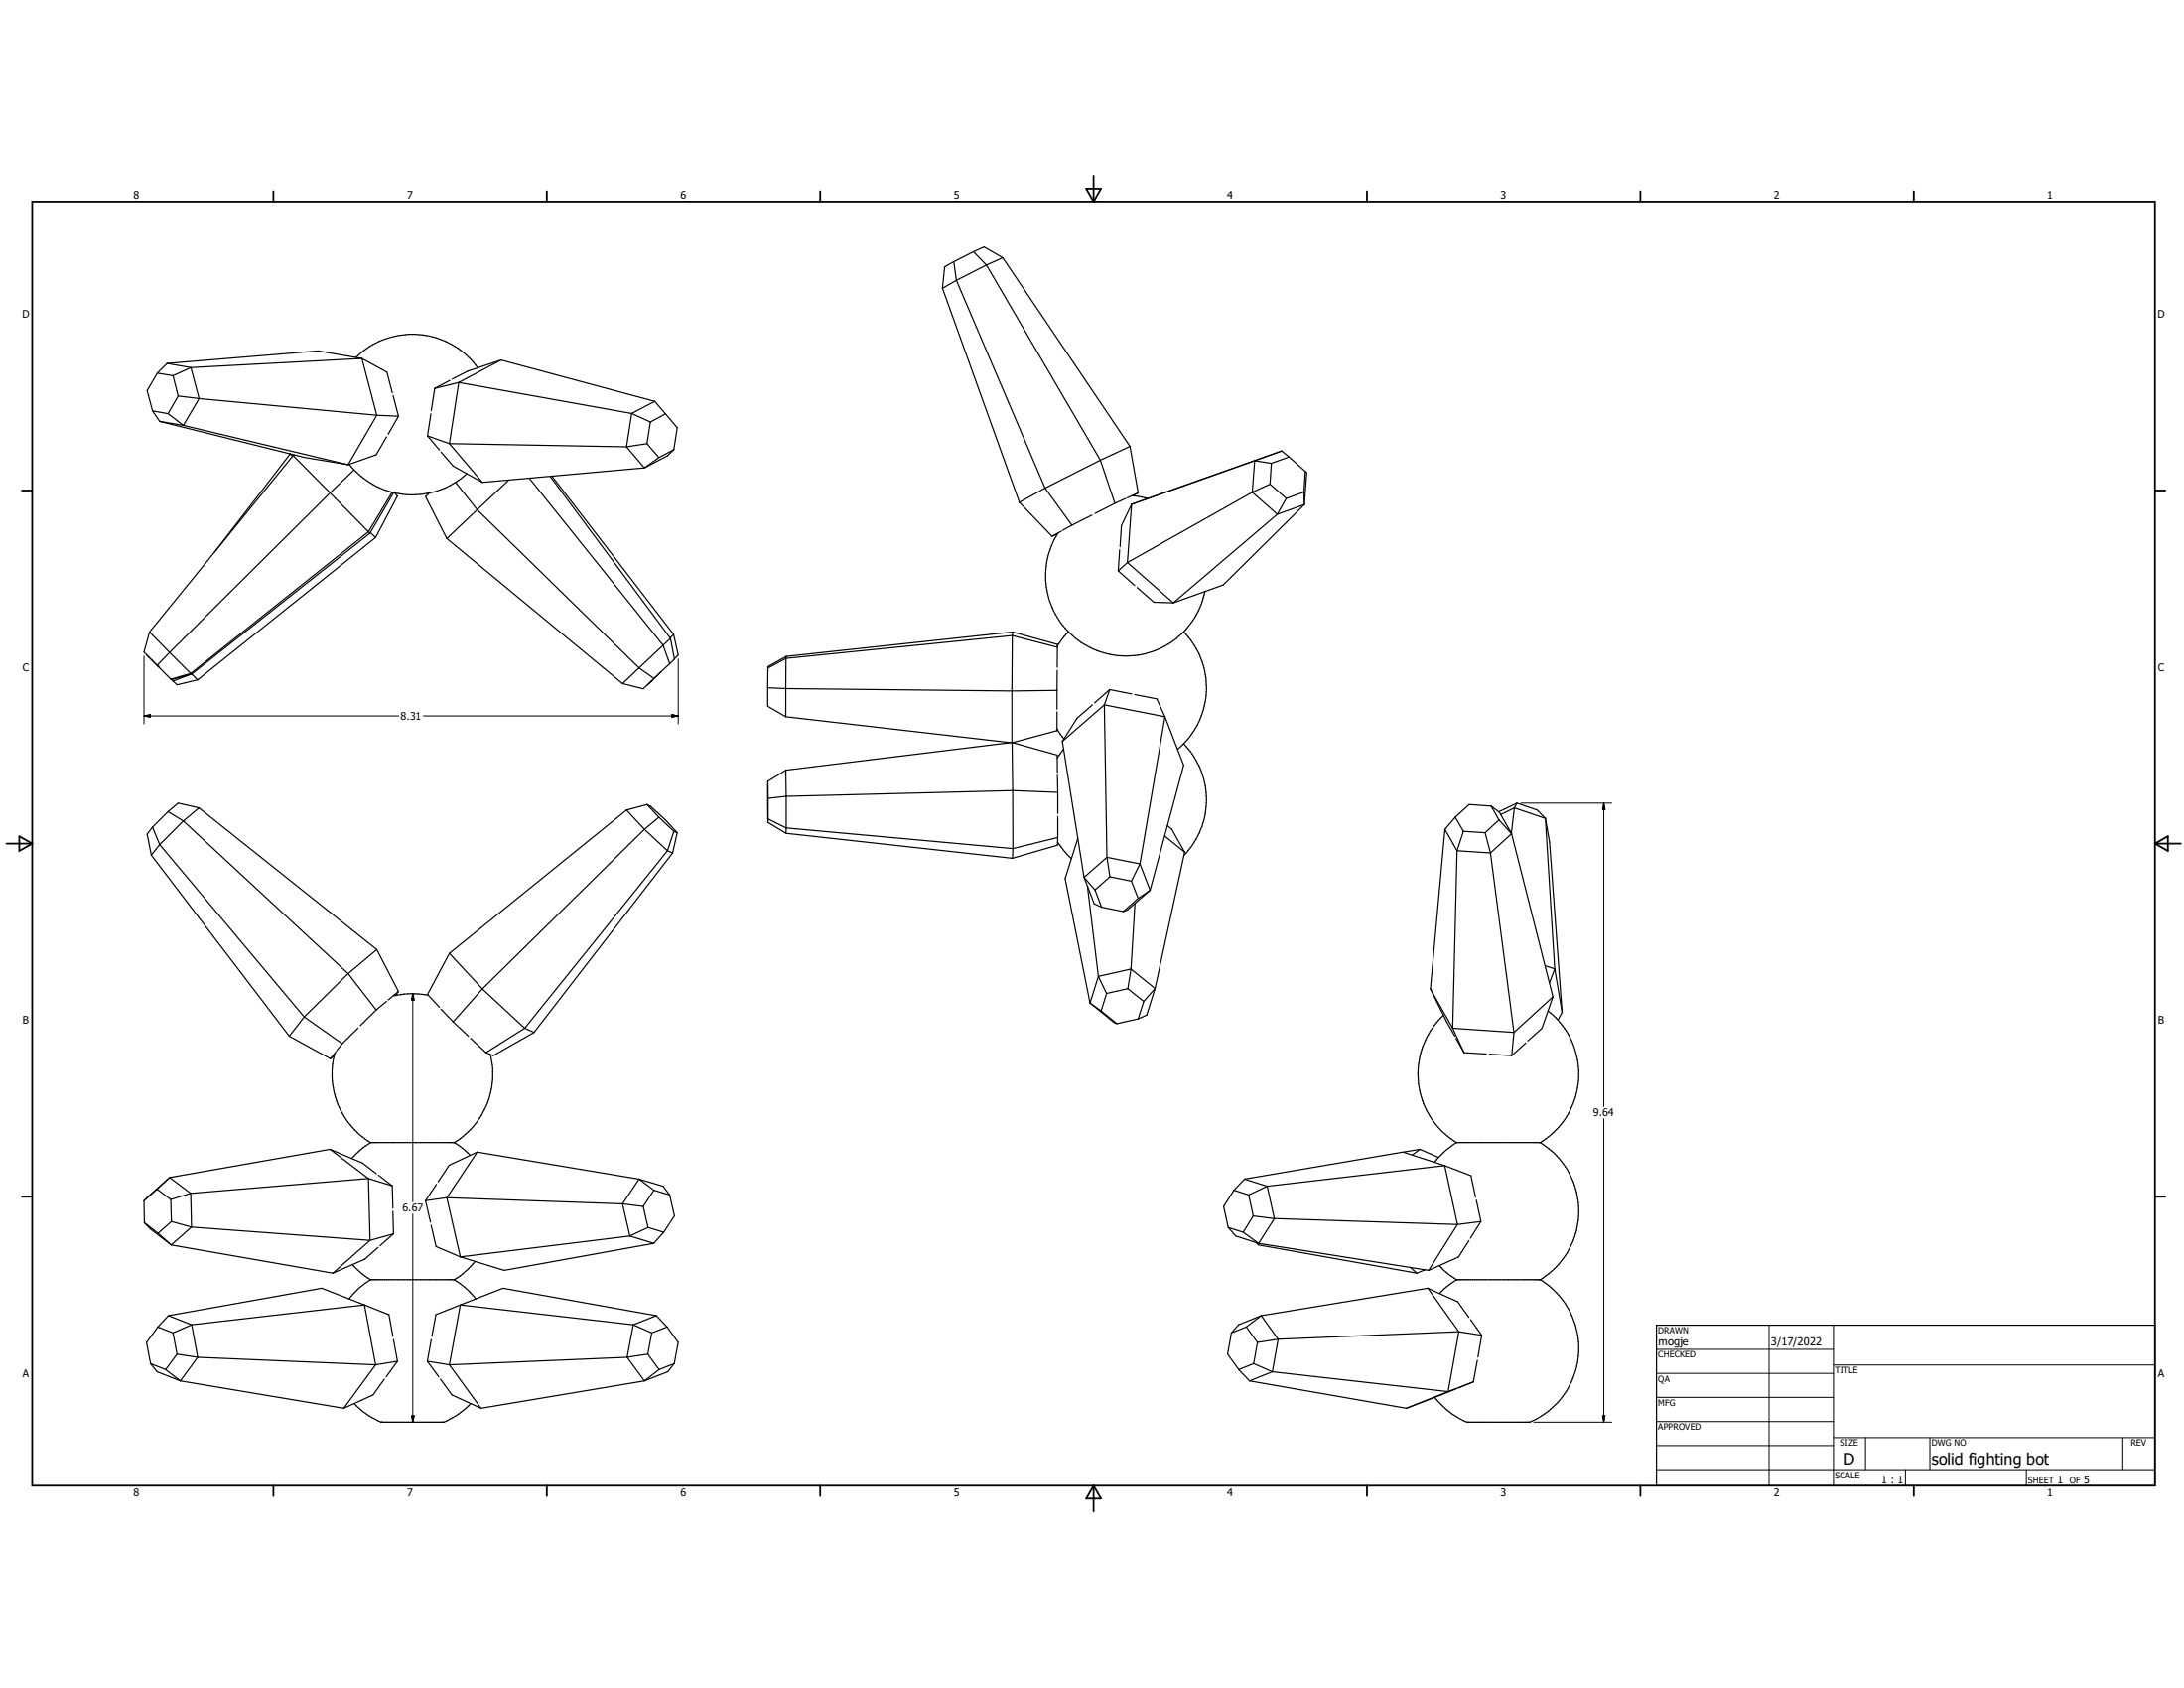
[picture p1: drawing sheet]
<svg xmlns="http://www.w3.org/2000/svg" width="279mm" height="216mm" viewBox="0 0 279 216" stroke-linecap="round" stroke-linejoin="round" font-family="sans-serif">
<g fill="none" stroke="#000" stroke-width=".15">
<path d="M120.6 36.9l9.8 27.4M122 33.5l-1.1 .6-.3 2.8M122 33.5l.4 2.3M122.4 35.8l-1.8 1.1M122.4 35.8l11.3 26.6M124.5 32.2l1.4-.6 2.4 1.4M124.5 32.2l1.7 1.7M124.5 32.2l-2.5 1.3M126.2 33.9l14.6 25M126.2 33.9l-3.8 1.9M128.3 33l-2.1 .9M128.3 33l16.3 24.1"/>
<path d="M19.5 52.6l.9 1.3M19.5 52.6l2 .3M20.1 47.7l2 .4M20.1 47.7l-1.3 2.3 .7 2.6M20.4 53.9l18.5 4.6 5.6 .9M20.4 53.9l3.1 .5M21.4 46.5l-1.3 1.2M21.4 46.5l3 .5M21.5 52.9l2 1.5M22.1 48.1l.7 2.5M22.8 50.6l2.7 .4M22.8 50.6l-1.3 2.3"/>
<path d="M23.5 54.4l21 5M24.4 47l-2.3 1.1M24.4 47l1.1 4M25.5 51l22.7 2.1M25.5 51l-2 3.4M37.1 58.1l.3 .2M37.1 58.1l-9.7 12.6M37.1 58v.1M37.5 58.3l4.7 4.7M37.5 58.3l-18.4 22.5M37.6 58.2l-.1 .1M44.7 59.4a10.3 10.3 0 0 0 15 1.2"/>
<path d="M45.5 45.7a10.3 10.3 0 0 1 15.6 1.3M46.3 45.9l3.2 1.7 .7 2.6M46.3 45.9l1.9 7.2M46.3 45.9l-21.9 1.1M46.3 45.9l-5.6-1-19.3 1.6M48.2 53.1l2.8 .1M48.2 53.1l-3.7 6.3M49.5 55.9l-1.4 2.3-3.6 1.2M50.3 50.6l.7 2.6M51 53.2l-1.3 2.3M54.7 55.8l1.5 1.8M54.7 55.8l2.8 .9"/>
<path d="M55.1 52.9l-.4 2.9M55.6 49.7l-.4 2.8M56.4 57.8l1.6 1.8 3.7 2.1M57.5 56.7l22.7 .4M57.5 56.7l4.2 5M57.6 48.6l-2 1.1M58.7 48.9l-3.1 .8M58.7 48.9l22.1 4M58.7 48.9l-1.2 7.8M64.1 46.1l-4.3 1.4-2 1M64.1 46.1l19.7 5.2M64.1 46.1l-5.4 2.8"/>
<path d="M80.2 57.1l2.2 2.7M80.8 52.9l2.4 1.1M80.8 52.9l-.6 4.2M82.4 59.8l-20.7 1.9M82.8 56.7l-2.6 .4M82.8 56.7l1.5 1.8M83.2 54l-.4 2.7M83.8 51.3l1.3 1.6M83.8 51.3l-3 1.6M84.3 58.5l-1.9 1.3M85.1 52.9l1.5 1.8-.4 2.8M85.1 52.9l-1.9 1.1"/>
<path d="M86.2 57.5l-1.9 1M86.2 57.5l-.8 .8-3 1.5M140.8 58.9l1.8 5.5M140.8 58.9l-7.1 3.5M144.6 57.1l1 5.9M144.6 57.1l-3.8 1.8M160.5 58.9l2.1 .4M160.5 58.9l-.3 4.1M162.6 59.3l-.1 2.6M164 57.7l.9 .7M164 57.7l-19.2 6.8M164 57.7l-3.5 1.2"/>
<path d="M164.9 58.4l2.1 1.9M164.9 58.4l-2.3 .9M42.2 63l4.9 5M42.2 63l-20.5 20.5M45.3 60.1l-3.1 2.9M47.1 68l-22.7 18.1-2.6 .8M47.1 68l.2 .2M47.3 68.2l-22.8 18M47.4 68.1l.7 .7M48.1 68.8l-22.8 18.2M50.2 63l-3.1 5M50.3 63l-3 5.2"/>
<path d="M50.4 63l.4 .4-2.7 5.4M54.9 63.1l-.5 .4 2.8 5.4M57.2 68.9l22.4 18.5M58.3 61.7l2.7 3.5M61 65.2l20.8 20.2M61 65.2l-3.8 3.7M65.1 61.4l-4.1 3.8M67.7 61.2l17.1 21.3M70.4 60.9l15.4 20.7M70.6 60.9l15.6 20.2M130.4 64.3l4.2 4.3M133.7 62.4l3.4 4.8"/>
<path d="M133.7 62.4l-3.3 1.9M135.3 68.3l-.7 .3M135.3 68.2a10.3 10.3 0 0 0 5 15 10.3 10.3 0 0 0 13.8-7.5M135.8 67.9l-1.2 .7M137.1 67.2l-1.2 .6M139.7 65.9l-2.6 1.3M142.6 64.4l-2.5 1.3M143.1 73l2.1 1.9M143.2 70.3l-.1 2.7M144 63.7l-1.4 .7M144.2 72l-1.1 1M144.2 72l5.9 5.1"/>
<path d="M144.8 64.5l-1.3 2.7-.2 2.7M144.8 64.5l-.6 7.5M144.9 63.4l1.9 .3M145.5 75.1l2.1 1.9 2.5 .1M145.6 63l-1.4 .7M145.6 63l-.7 .4M160.2 63l-16 9M160.2 63l3.2 2.8M162.5 61.9l-2.3 1.1M162.5 61.9l2.1 1.8M163.4 65.8l-13.3 11.3M164.6 63.7l-1.2 2.1"/>
<path d="M166.8 62.9l.1 1.6M166.8 62.9l-2.2 .8M166.9 64.5l-10.4 10.3-6.4 2.3M166.9 64.5l-3.5 1.3M167 60.3l.2 .2-.3 4M167 60.3l-.2 2.6M18.7 83.8l1.5 1.4M19.1 80.8l-.7 2.6 3.4 3.5M19.1 80.8l2.6 2.7M20.2 85.2h.1M20.2 85.2l.2 .2M21.7 83.5l-1.6 1.6"/>
<path d="M21.7 83.5l2.8 2.7M21.8 86.9h.1M22 86.9l.1 .2M24.1 86.3l-2 .8M24.5 86.2l-2.6 .7M24.5 86.2l.8 .8M25.3 87l-2.7 .6-.5-.5M81.8 85.4l1.9 1.4M81.8 85.4l-2.2 2M83.4 87.1h.1M83.4 87.1l-.6 .5M83.7 86.8l-1.4 1.3-2.7-.7"/>
<path d="M84.6 85.9l-1.2 1.2M84.8 82.5l.9 2.4M84.8 82.5l-3 2.9M85.7 84.9l-2 1.9M85.8 81.6l.5 2.7-.6 .6M85.8 81.6l-1 .9M86.2 81.1l.6 2.7-.5 .5M86.2 81.1l-.5 .5M98.2 88l2.3 .1M98.2 88v2.3l2.3 1.4M98.2 85.5v2.5M98.2 99.9v5.3"/>
<path d="M98.2 99.9l.1 2.2M100.5 88.1l29 .3M100.5 91.7l29 3.3M100.5 88.1v3.6M100.5 98.5l-2.3 1.4M100.5 98.5l.1 3.4M100.6 84.2l-2.4 1.3M100.6 84.2l-.1 3.9M100.6 84l-2.4 1.3v.2M100.6 84v.2M129.3 95l-28.8 3.5M129.5 88.4v6.6"/>
<path d="M129.5 95l.1 6.1M129.5 81.3l5.8 1.5M129.5 81.3v7.1M129.5 81.3l-28.9 2.9M129.5 95l5.7 1.6 .1 2.2M129.6 80.8l5.7 1.6M129.6 80.8l-.1 .5M129.6 80.8l-29 3.2M135.2 88.3v2.4M135.2 91v2.5M135.2 93.5v-.2l.9 1.2M135.2 88.3l-5.7 .1"/>
<path d="M135.2 93.5l-5.7 1.5M135.2 85.7v2.6M135.3 82.6v.2M135.3 82.8l-.1 2.6M135.3 99.1v2.2M135.3 82.4v.2M135.9 94.8l2.8 17.4M136.1 95.8l-.9 1.2M136.7 80.8l-1.4 1.8v-.2M139.8 90.2l-2 1.7-1.9 2.9M141.3 90.2l7.7 1.5M141.3 90.2l.3 19.5"/>
<path d="M141.3 90.2l-5.4 4.6M142 88.2l2.8 .6M142 88.2l-2 1.7M142 88.2l-.7 2M145.2 88.8l2.8 .6 1 2.3M149 91.7l2.4 6.2-4.3 16M149 91.7l-3.2 18.8M151.4 95.1a10.2 10.2 0 0 1 .1 14.3M151.4 80.8a10.2 10.2 0 0 1-.8 15M19.4 109.4l17.6 23.1M19.5 105.8l-.7 .9 .6 2.7M19.5 105.8l.9 2.2"/>
<path d="M20.4 108l-1 1.4M20.4 108l18.5 22.1M21.5 103.8l-2 2M21.5 103.8l2 1.2M23.5 105l-3.1 3M23.5 105l21 19.5M25.5 103.3l-2.7-.6-1.3 1.1M25.5 103.3l22.7 18.2M25.5 103.3l-2 1.7M80.2 103.6l-22.7 18.3M80.2 103.6l2.2 2.5M82.4 106.1l-20.7 20.4"/>
<path d="M82.4 106.1l3 2.7M82.8 102.9l.4 .2 1.9 1.8 1.5 1.6M82.8 102.9l-2.6 .7M82.8 102.9l1.5 1.6M84.3 104.5l-1.9 1.6M84.3 104.5l1.9 1.8M85.4 108.8l-18.3 22.7M85.4 108.8l.7 .3M86.1 109.1l-17.8 22.9M86.2 106.3l.4 .2M86.2 106.3l-.8 2.5M86.6 106.5l-.5 2.6"/>
<path d="M98.2 105.2l2.4 1.4M98.3 102.1v2.7M98.3 104.8l-.1 .4M98.3 104.8l2.3 1.1M100.6 106.6l28.9 3.2M100.6 101.9l-2.3 .2M100.6 105.9v.7M100.6 105.9l29 2.6M100.6 101.9v4M129.6 101.1l5.7 .2M129.6 101.1l-29 .8M129.6 101.1v7.4"/>
<path d="M129.6 108.5l-.1 1.3M135.3 107.6v.5l-5.8 1.7M135.3 107.7l.7 1 1.1 1.1M135.3 101.3v2.7M135.3 104.4v2.7M135.3 107.1v.5M135.3 107.1l-5.7 1.4M137.9 107.2l-1.6 5.2 3.1 15.9M138.7 112.2l1.4 1.6M138.7 112.2l1.3 3.4 .9 .4M139.1 113.3l1.4 11.6M140.1 113.8l.8 2.2"/>
<path d="M140.9 116l2.8 .6M141.6 109.7l.4 2.4M141.6 109.7l4.2 .8M141.6 109.7l-2.9 2.5M142 112.1l2.7 .6M142 112.1l-1.9 1.7M144.7 112.7l.9 2.2M145.2 115.5l-.5 8.4M145.6 114.9l-1.9 1.7M145.8 110.5l-1.1 2.2M145.8 110.5l1.3 3.4M147.1 113.9l-1.5 1"/>
<path d="M147.1 113.9l-2.9 2.5-.5 .2M149 106.9l2.6 2.1M149.3 105.6l.6 .4 1.7 3M151.6 109l-3.8 17.4M184.9 106.1l-1.9 20.4M184.9 106.1l1.5 2.7M186.2 104.5l-1.3 1.6M186.2 104.5l1 1.8M186.4 108.8l-.6 22.7M186.4 108.8l4.3 .3M187.2 106.3l2.8 .2M187.2 106.3l-.8 2.5"/>
<path d="M190 106.5l.7 2.6M190.7 109.1l3 22.9M190.8 103.1l1 .8 1.6 2.7M190.8 103.1l1 1.8M190.8 103.1l-2.8-.2-1.8 1.6M191.8 104.9l1.6 1.7M191.8 104.9l-1.8 1.6M193.4 106.6l-2.7 2.5M193.4 106.6l5.3 20.9M193.7 103.3l4 1.4M193.7 103.3l-.4 3.3M193.7 103.3l-1.7 .9"/>
<path d="M194.1 102.7l2.6 .9 1 1.1M194.1 102.7l-.4 .6M194.1 102.7l-2.3 1.1M197.7 104.7l1.2 19.2M197.7 104.7l.5 3 1.6 21.8M37 132.5l5.3 2.9M38.9 130.1l4.9 3.4M38.9 130.1l-1.9 2.4M42.7 135l-.4 .4M42.8 134.8a10.2 10.2 0 0 0 4.6 11.3M43 134.5l-.7 .9M43.8 133.5l-.7 .9"/>
<path d="M44.5 124.5l3.6 4.7M44.5 124.5l-5.6 5.6M45.8 131.5l-2 2M48.1 129.2l-2 2M48.2 121.5l2.8 5.3M48.2 121.5l-3.7 3M49.5 128.1l-1.4 1.1M51 126.8l-1.3 1.1M51 126.8l-.4 .5M54.8 127.3a10 10 0 0 0-4.4 .1M56.4 129.1l1.6 1.6M57.5 121.9l-2.8 5.3 1.5 1.6"/>
<path d="M57.5 121.9l4.2 4.6M58 130.7l1.9 1.8M60.2 132.8l2 1.8M61.7 126.5l-3.7 4.2M61.7 126.5l5.4 5M62.2 134.6l.4 .2M62.7 134.9a10.2 10.2 0 0 1-4.6 11.2M67.1 131.5l-4.9 3.1M67.1 131.5l1.2 .5M68.3 132l-5.2 3-.4-.2M139.4 128.3l1.5 1M139.4 128.3l3.1 2.5 .4 .1"/>
<path d="M140.5 124.9l1.1 2.2M140.5 124.9l-1.1 3.4M140.9 129.3l2 1.6M141.6 127.1l-.7 2.2M144.3 126.5l2 1.6M144.3 126.5l-2.7 .6M144.7 123.9l-.4 2.6M144.7 123.9l3.1 2.5M144.7 123.9l-4.2 1M145.6 130.3l-2.7 .6M146.3 128.1l-.7 2.2M147.8 126.4l-1.5 1.7"/>
<path d="M147.8 126.4l-1.1 3.4-1.1 .5M183 126.5l2.1 4.2 1 1.8M183 126.5l2.8 5M184.7 129.9a10.2 10.2 0 0 0 1.6 16.2M185.8 131.5l1.5 3.1M185.8 131.5l7.9 .5M186.3 132.8l1 1.8M187.3 134.6l2.8 .2M190.5 134.8l2.9 .2M193.7 132l-.3 3M195.2 133.4l-1.8 1.6M197.6 123.5l1.3 .4"/>
<path d="M198 129.3a10.2 10.2 0 0 1-1 16.8M198.7 127.5l-1.4 4-1.8 1.6M198.7 127.5l-5 4.5M198.9 123.9l-.7 1.8M198.9 123.9l.9 5.6M199.8 129.5l-.5 1M18.4 153.6l.1 2.8M18.5 156.4l.7 .8 2.7 2M18.5 156.4l1.7 1.3M20.1 152.1l1.7 1.3M20.1 152.1l-1.7 1.5M20.2 157.7l1.7 1.5"/>
<path d="M21.7 150.6l-1.6 1.5M21.7 150.6l2.7 2M21.7 150.6l-3.3 3M21.8 153.4l.1 2.8M21.9 159.2l20.7 3.6M21.9 156.2l-1.7 1.5M21.9 156.2l2.6 .7M24.4 152.6l-2.6 .8M24.4 152.6l.1 4.3M24.5 156.9l-2.6 2.3M24.5 156.9l22.8 1.7M42.2 147l4.2 1.7 1.8 1.4"/>
<path d="M42.2 147l4.9 3.7M42.2 147l-20.5 3.6M47.1 150.7l3.1 1M47.1 150.7l-22.7 1.9M47.1 150.7l.2 7.9M47.3 158.6l-4.7 4.2M47.4 146.1h10.7M47.4 146.1a10.8 10.8 0 0 0-2.4 2.1M48.4 159.5l-1.7 1.6-4.1 1.7M48.4 150.3l1.8 1.4M50.2 151.7l.1 2.8M50.3 154.9v2.9"/>
<path d="M50.3 157.8l-1.7 1.5M50.3 157.8l-3 .8M54.4 153.6l.7 2.7M55.1 156.7l.7 2.7 3.1 1.4M55.8 151.5l-1.4 2.1M57.2 153.2l-2.8 .4M57.2 153.2l22.4 .8M57.2 153.2l1.7 7.6M58.1 146.1h.1M58.1 146.1l1.1 .8 1 .9M61 147.4l-3.5 1.6-1.5 2.2M61 147.4l20.8 3.4"/>
<path d="M61 147.4l-3.8 5.8M79.6 154l2.7 .3M79.6 154l1 4.1M80.6 158.1l-21.7 2.7M80.6 158.1l3 .9M81.8 150.8l3 .9 .9 1.1M81.8 150.8l1.9 1.4M81.8 150.8l-2.2 3.2M82.3 154.3l.6 2.7M82.9 157l2 .6M82.9 157l-2.3 1.1M83.6 159l-19.1 3.5-5.6-1.7"/>
<path d="M83.7 152.2l2 .6M83.7 152.2l-1.4 2.1M84.9 157.6l-1.3 1.4M85.7 152.8l.6 2.7-1.4 2.1M157.1 157l1.9 .6M157.1 157l1 1.1 2.9 .9M157.9 152.2l1.8 .6M157.9 152.2l-1.4 2.1 .6 2.7M159 157.6l2 1.4M159.2 150.8l-1.3 1.4M159.2 150.8l2.9 .9M159.7 152.8l.6 2.7"/>
<path d="M160.3 155.5l2.7 .4M160.3 155.5l-1.3 2.1M160.6 158.9l.4 .3 20.3 3.6M161 159l21.8 3.5M162.1 151.7l-2.4 1.1M162.1 151.7l.9 4.2M163 155.9l-2 3.1M163 155.9l23.5 .7M181.6 147l2.4 1M181.6 147l-.9 .7M181.6 147l-2.1 .4M184.8 149.1l3.4 1.3 .6 2.7"/>
<path d="M184.8 149.1l1.7 7.5M184.8 149.1l-22.7 2.6M184.8 149.1l-5.3-1.7-20.3 3.4M186.3 146.1h10.7M186.3 146.1l-1.3 1-1.5 1.5M186.5 156.6l-3.7 5.9M187.9 158.7l-1.3 2.1-3.8 1.7M188.9 153.5l.6 2.7M189.5 156.2l-1.4 2.2M189.5 156.2l-3 .4M197 146.1h.1M197 146.1a10.3 10.3 0 0 1 0 17.6"/>
<path d="M19.3 174.4l.8 1.1 3 1.1M19.3 174.4l1.9 .8M20.2 169.7l1.9 .8M20.2 169.7l-1.5 2 .6 2.7M21.2 175.2l1.9 1.4M21.5 168.3l-1.3 1.4M21.5 168.3l3 1.1M22.1 170.5l.5 2.7M22.6 173.2l-1.4 2M22.6 173.2l2.7 .4M23.1 176.6l20.9 3.5M24.5 169.4l-2.4 1.1"/>
<path d="M24.5 169.4l.8 4.2M25.3 173.6l-2.2 3M25.3 173.6l22.8 1M45.1 161.7l1.2 1.2 1.1 .8M45.3 179.5a10.3 10.3 0 0 0 3.4 2.4M46.6 166.9l3.2 1.2 .5 2.8M46.6 166.9l-5.4-2.1-19.7 3.5M46.6 166.9l-22.1 2.5M46.6 166.9l1.5 7.7M47.4 163.7l-1.3 .9-1.5 1.5M47.4 163.7h10.7M48.1 174.6l-4.1 5.5"/>
<path d="M49.2 176.4l-1.5 2-3.7 1.7M50.3 171.3l.5 2.8M50.8 174.1l-1.4 2M50.8 174.1l-2.7 .5M54.7 174.1l1.4 2M54.7 174.1l2.8 .5M55.2 171.3l-.5 2.8M56.3 176.4l1.5 2 3.7 1.7M57.5 174.6l4 5.5M58.1 163.7h.1M58.1 163.7l1.3 .9 1.5 1.5M58.9 166.9l-3.1 1.2-.5 2.8"/>
<path d="M58.9 166.9l5.5-2.1 19.6 3.5M58.9 166.9l22.1 2.5M58.9 166.9l-1.4 7.7M60.2 179.5a10 10 0 0 1-3.4 2.4M60.8 161.3a11.2 11.2 0 0 1-2.7 2.4M80.2 173.6l-22.7 1M80.2 173.6l2.2 3M81 169.4l2.4 1.1M81 169.4l-.8 4.2M82.4 176.6l-20.9 3.5M82.9 173.2l-2.7 .4M82.9 173.2l1.4 2"/>
<path d="M83.4 170.5l-.5 2.7M84 168.3l1.3 1.4M84 168.3l-3 1.1M84.3 175.2l-1.9 1.4M85.3 169.7l1.5 2-.5 2.7M85.3 169.7l-1.9 .8M86.3 174.4l-.9 1.1-3 1.1M86.3 174.4l-2 .8M157.5 170.5l-.5 2.7 1.5 2M158.5 175.2l1.3 1.4M159.4 169.7l1.5 2M159.4 169.7l-1.9 .8"/>
<path d="M159.8 176.6l20.1 3.5M160.4 174.4l2.4 1.1M160.4 174.4l-1.9 .8M160.9 171.7l-.5 2.7M161.3 168.3l-1.9 1.4M161.3 168.3l2.2 3M161.3 168.3l-2.9 1.1-.9 1.1M162.8 175.5l22.5 2.5M162.8 175.5l-3 1.1M163.5 171.3l-2.6 .4M163.5 171.3l-.7 4.2M180.4 162.1l.9 .7"/>
<path d="M182.3 162.4l-1 .4M182.7 164.8l3.8 1.7 1.4 2M182.7 164.8l3.9 5.5M182.7 164.8l-21.4 3.5M184.1 161.9l1.2 1.1 1 .7M185.3 178l-5.4 2.1M186.3 177.6l-6.4 2.5M186.3 163.7h10.7M186.3 163.7l-1.3 .9-.8 .9M186.6 170.3l3 .5M186.6 170.3l-1.3 7.7M186.6 170.3l-23.1 1"/>
<path d="M188.1 168.8l1.5 2M188.5 176.8l-1.9 .7M188.5 176.8l-3.2 1.2M189 174l-.5 2.8M189.6 170.8l-.5 2.8M197 163.7h.1M197 163.7a10.3 10.3 0 0 1-1.3 18.2h-8.1a10.9 10.9 0 0 1-4.1-3.2M211.9 169.5h63.8v20.5h-63.8zM48.7 181.9h.1M48.8 181.9h8"/>
</g>
<g fill="none" stroke="#000" stroke-width=".23">
<path d="M4.1 25.8h271.6v164.2h-271.6zM35 24.5v1.3M70 24.5v1.3M104.9 24.5v1.3M139 24.1h1.8l-.9 1.7zM139.9 22.5v3.3M174.9 24.5v1.3M209.9 24.5v1.3M244.8 24.5v1.3M2.8 62.7h1.3M275.7 62.7h1.3M.8 107.9h3.3"/>
<path d="M2.5 107l1.6 .9-1.6 .9zM275.7 107.9h3.3M275.7 107.9l1.6-.9v1.8zM2.8 153.1h1.3M275.7 153.1h1.3M35 190v1.3M70 190v1.3M104.9 190v1.3M139.9 190v3.3M139.9 190l.9 1.7h-1.8zM174.9 190v1.3M209.9 190v1.3"/>
<path d="M244.8 190v1.3"/>
</g>
<g fill="none" stroke="#000" stroke-width=".13">
<path d="M18.4 91.6h32.6M18.4 91.6l.8-.2v.3zM18.4 83.9v8.7M54.2 91.6h32.6M86 91.4l.8 .2-.8 .1zM86.8 84.3v8.3M194.6 102.7h11.6M205.2 102.7v38.8M205.2 102.7l.1 .8h-.3zM52.8 127.1v26.6M52.8 127.1l.2 .8h-.3zM52.8 155.3v26.6"/>
<path d="M205.2 143.1v38.8M211.9 172.6h22.7M211.9 175.7h22.7M211.9 178.7h22.7M226.3 169.5v20.5M234.6 174.6h41.1M234.6 169.5v20.5M52.7 181.1h.3l-.2 .8zM196.2 181.9h10M205 181.1h.3l-.1 .8zM211.9 181.8h22.7M211.9 184.9h22.7"/>
<path d="M211.9 188h63.8M234.6 183.9h41.1M238.6 183.9v4.1M243.8 188v2M246.9 183.9v4.1M259.2 188v2M271.6 183.9v4.1"/>
</g>
<path d="M18.4 91.6l.8-.2v.3zM86 91.4l.8 .2-.8 .1zM205.2 102.7l.1 .8h-.3zM52.8 127.1l.2 .8h-.3zM52.7 181.1h.3l-.2 .8zM205 181.1h.3l-.1 .8z" fill="#000" stroke="#000" stroke-width=".13"/>
<g font-size="2">
<text x="235.9" y="187.3">D</text>
<text x="247.1" y="187.3">solid fighting bot</text>
</g>
<g font-size="1.4">
<text x="212.1" y="172">mogje</text>
<text x="226.5" y="172.1">3/17/2022</text>
</g>
<g font-size="1.3">
<text x="17.1" y="25.4">8</text>
<text x="52.1" y="25.4">7</text>
<text x="87.1" y="25.4">6</text>
<text x="122" y="25.4">5</text>
<text x="157" y="25.4">4</text>
<text x="192" y="25.4">3</text>
<text x="226.9" y="25.4">2</text>
<text x="261.9" y="25.4">1</text>
<text x="2.8" y="40.6">D</text>
<text x="276.1" y="40.6">D</text>
<text x="2.9" y="85.8">C</text>
<text x="276.1" y="85.8">C</text>
<text x="51.3" y="92.1">8.31</text>
<text x="2.9" y="131">B</text>
<text x="276.1" y="131">B</text>
<text x="203.8" y="142.8">9.64</text>
<text x="51.5" y="155">6.67</text>
<text x="2.9" y="176.2">A</text>
<text x="276.1" y="176.2">A</text>
<text x="17.1" y="191.4">8</text>
<text x="52.1" y="191.4">7</text>
<text x="87.1" y="191.4">6</text>
<text x="122" y="191.4">5</text>
<text x="157" y="191.4">4</text>
<text x="192" y="191.4">3</text>
<text x="226.9" y="191.4">2</text>
<text x="240.7" y="189.8">1 : 1</text>
<text x="261.9" y="191.4">1</text>
<text x="263.2" y="189.7">1</text>
<text x="266.6" y="189.7">5</text>
</g>
<g font-size="1.1">
<text x="212.1" y="170.6">DRAWN</text>
<text x="212.1" y="173.7">CHECKED</text>
<text x="212.1" y="176.7">QA</text>
<text x="212.1" y="179.8">MFG</text>
<text x="234.8" y="175.6">TITLE</text>
<text x="212.1" y="182.9">APPROVED</text>
<text x="235.4" y="185">SIZE</text>
<text x="247.1" y="185">DWG NO</text>
<text x="272.6" y="184.9">REV</text>
<text x="234.8" y="189.1">SCALE</text>
<text x="259.5" y="189.7">SHEET</text>
<text x="264.8" y="189.7">OF</text>
</g>
</svg>
